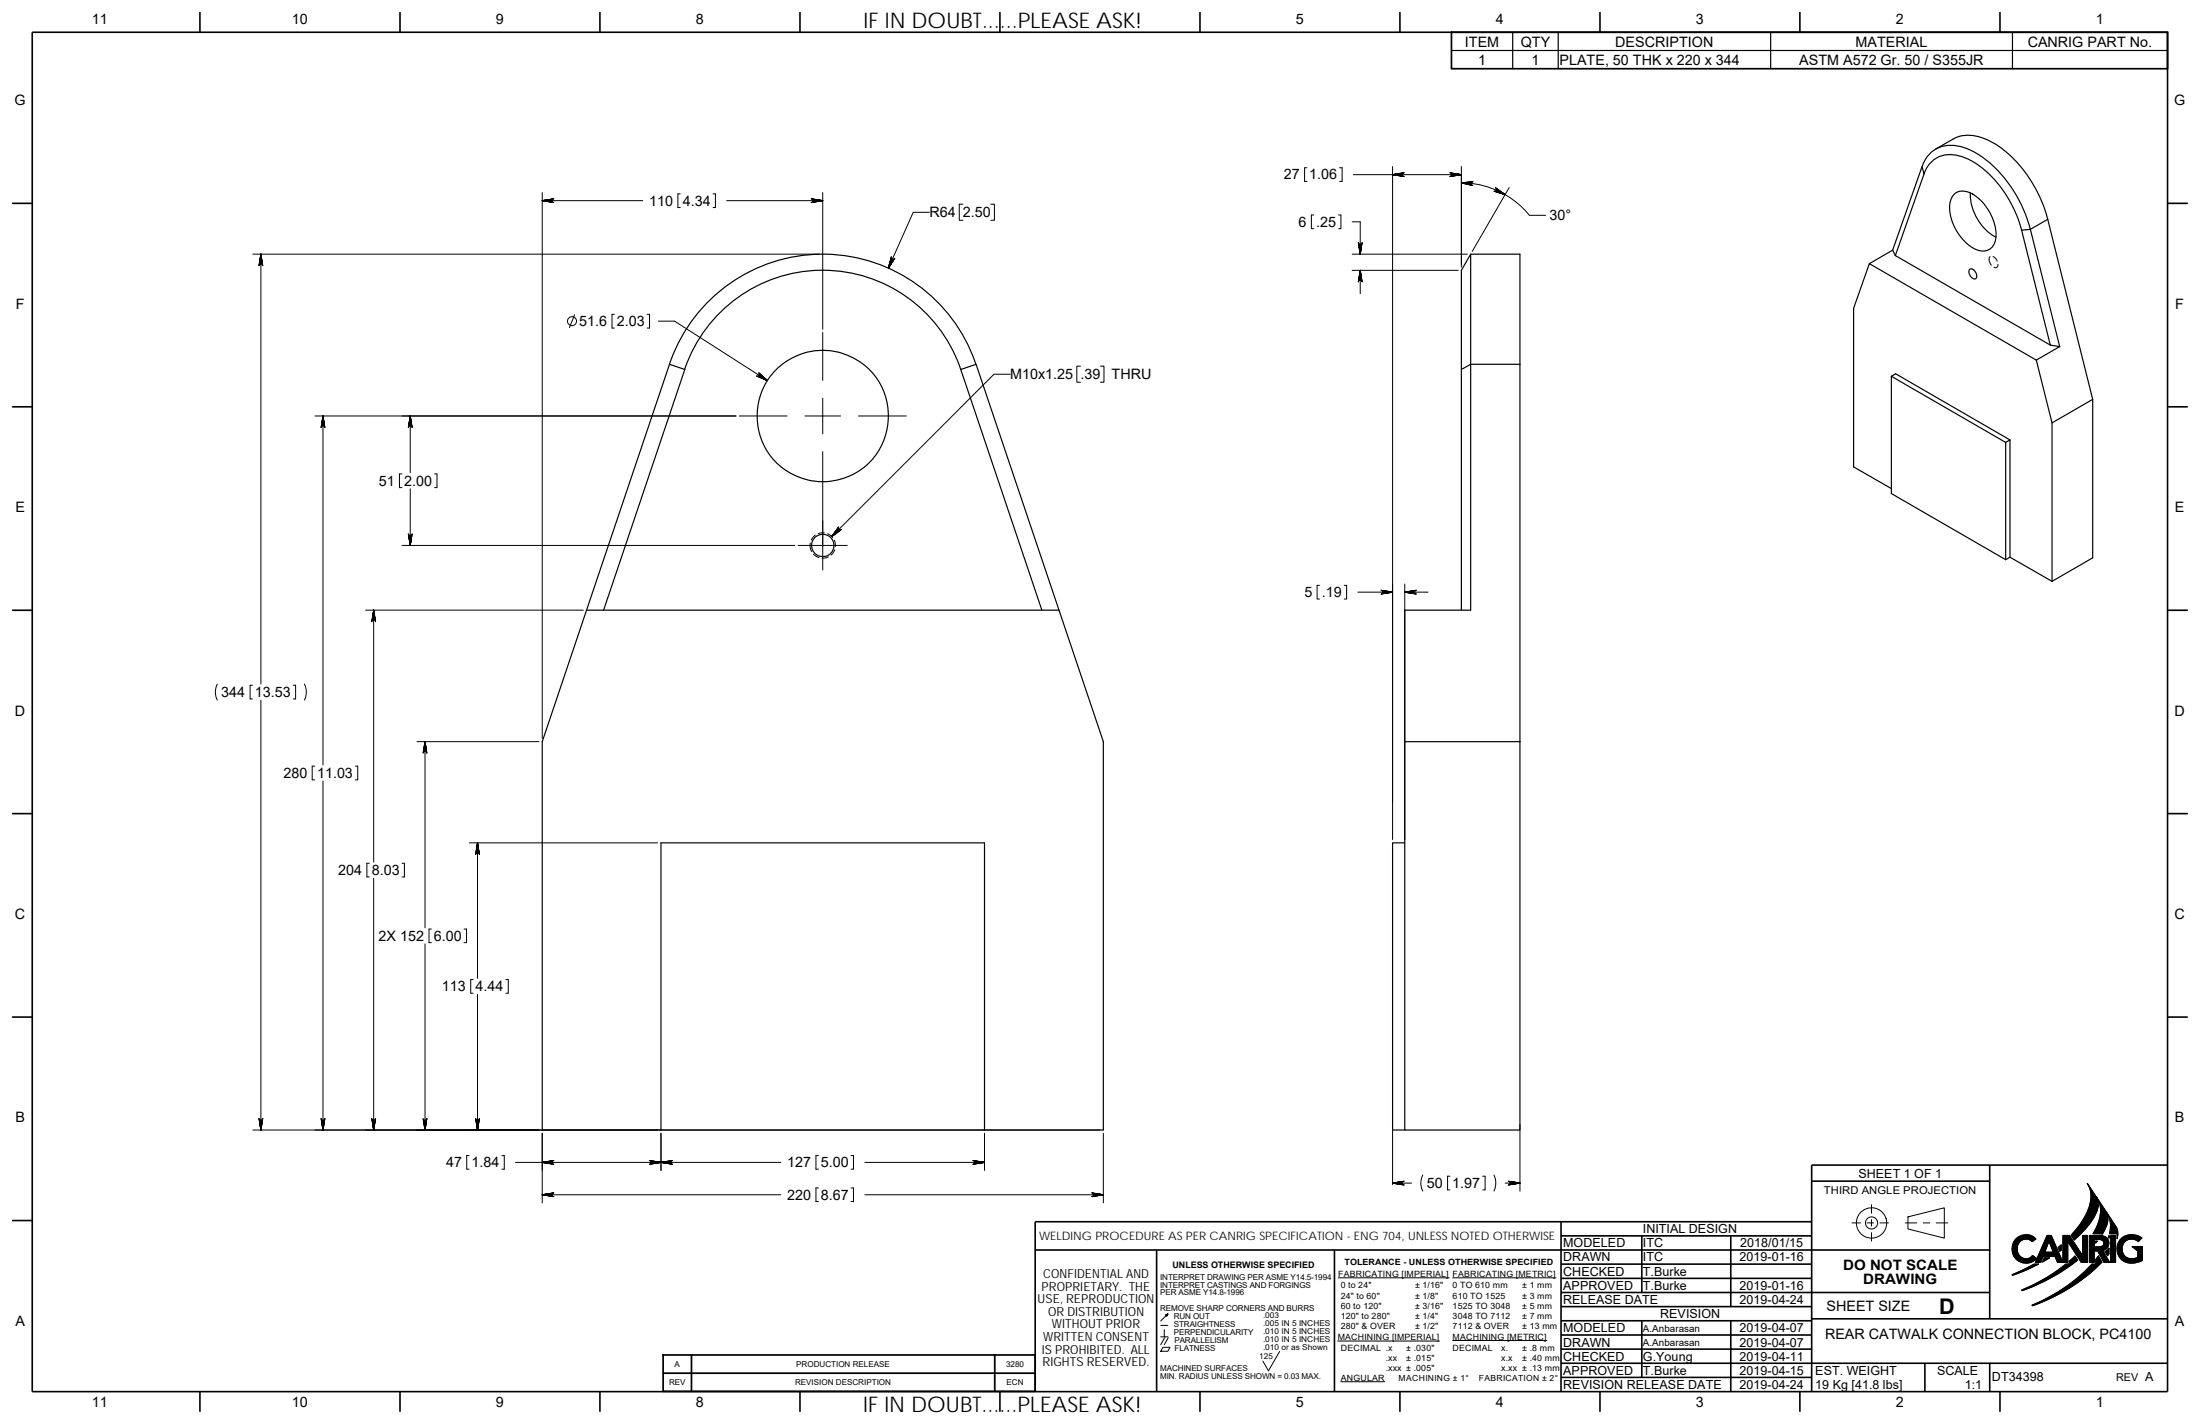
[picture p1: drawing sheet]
<svg xmlns="http://www.w3.org/2000/svg" width="432mm" height="279mm" viewBox="0 0 432 279" stroke-linecap="round" stroke-linejoin="round" font-family="sans-serif">
<g fill="none" stroke="#000" stroke-width=".32">
<path d="M6.3 6.3h419.1v266.8h-419.1zM39.2 2.4v3.9M78.5 2.4v3.9M117.8 2.4v3.9M157 2.4v3.9M196.3 2.4v3.9M235.5 2.4v3.9M274.8 2.4v3.9M314 2.4v3.9M353.3 2.4v3.9M392.5 2.4v3.9M2.4 39.9h3.9"/>
<path d="M425.4 39.9h4M2.4 79.8h3.9M425.4 79.8h4M2.4 119.7h3.9M425.4 119.7h4M6.3 139.7h.1M425.4 139.7h.1M2.4 159.6h3.9M425.4 159.6h4M2.4 199.6h3.9M425.4 199.6h4M2.4 239.5h3.9"/>
<path d="M306.4 239.7v33.3M355.6 231.8h34.9M355.6 239.7h-152.4v33.3M390.5 228.6v30.2M425.4 228.6h-69.8v44.4M425.4 239.5h4M203.2 245.3h187.3M227 245.3v27.7M261.9 245.3v27.7M306.4 259.1h49.2M306.4 256.4h49.2M306.4 242.5h49.2"/>
<path d="M306.4 248h49.2M306.4 250.8h49.2M306.4 253.6h84.1M322.2 259.1v11.2M322.2 242.5v11.1M339.7 242.5v13.9M339.7 259.1v14M355.6 258.8h69.8M39.2 273v4M78.5 273v4M117.8 273v4M157 273v4"/>
<path d="M196.3 273v4M235.5 273v4M274.8 273v4M306.4 270.3h49.2M306.4 264.7h49.2M306.4 267.5h119M306.4 261.9h49.2M314 273v4M353.3 273v4M377.8 267.5v5.6M390.5 267.5v5.5M392.5 273v4"/>
</g>
<g fill="none" stroke="#000" stroke-width=".2">
<path d="M106.4 37.8v107.1M106.4 39.4h19.8M133.5 38h-.4v2.7h.4M140 38h.4v2.7h-.4M142.6 39.4h18.9M161.5 37.8v26.8M256.5 32.9h-.4v2.7h.4M262.9 32.9h.5v2.7h-.5M265.6 34.3h21.2M273.3 32.7v132M286.8 35.9a17.2 17.2 0 0 1 13.4 6.3h3.2M286.8 32.7v19.7"/>
<path d="M296.2 36.8l-7.2 12.5M49.6 49.9h111.2M51.2 49.9v84.3M182.4 41.7h-3.2l-4.8 10.9M189 40.1h-.7v3.1h.7M194.5 40.1h.7v3.1h-.7M257.9 42.2h-.5v2.7h.5M262.7 42.2h.5v2.7h-.5M265.4 43.5h1.6v6.4M265.4 49.9h22.6M265.4 53h20.8M267 53v4.6"/>
<path d="M390.6 50.4l-.2 .2v.6l.4 .8M391.2 50.3l.5 .5 .3 .4M392.1 51.9h.1a.51 .51 0 0 1-.3 .5 .51 .51 0 0 1-.5 0M112.8 61.8l-1 2.5M120.6 61.7h-.5v2.7h.5M127 61.7h.5v2.7h-.5M129.2 63h3.2l18.2 11.7M161.5 78.1v7M161.5 65.2v9.4M198.3 73.4h-3.2l-31.8 31.9M212.1 71.8h-.8v3.2h.8M216 71.8h.7v3.2h-.7"/>
<path d="M61.8 81.6h82.7M63.4 81.6v68.5M78.9 93h-.5v2.7h.5M80.5 81.6v11.2M80.5 95.9v11.1M85.3 93h.5v2.7h-.5M145.1 81.6h9.4M158 81.6h7M161.5 88.6v23.2M168.5 81.6h9.4M71.8 119.7h42.7M73.3 119.7v49.4"/>
<path d="M78.9 107h77.1M156.7 107h9.6M159 106.6a2.4 2.4 0 0 0 .3 1.6M159.7 108.7l1 .7M160 105l-.8 1M161.8 104.6l-1.2 .1M162.4 104.7l1 .8M162.6 109.3l-1.2 .2M163.8 106l.1 1.3M163.8 107.9l-.7 1M259 114.9h-.5v2.6h.5M263.8 114.9h.5v2.6h-.5"/>
<path d="M266.5 116.2h6.8M275.7 114.6v50.1M275.7 116.2h4.6M42.7 134.2l-.4 1.4v.9l.4 .9M49.6 134.5h-.5v2.6h.5M51.2 137.4v84.3M57.6 134.5h.4v2.6h-.4M59.8 134.2l.3 .9v.9l-.3 1.4M61.8 150.3h-.5v2.7h.5M63.4 153.2v68.5M69.7 150.3h.5v2.7h-.5M81.8 145.5h24"/>
<path d="M83.4 145.5v36.6M72.5 169.4h-.5v2.7h.5M73.3 172.3v49.4M78.9 169.4h.5v2.7h-.5M92.1 165.4h37M93.7 165.4v26.6M83.4 185.2v36.5M84.7 182.3h-.5v2.7h.5M91.1 182.3h.5v2.7h-.5M92.9 192.2h-.5v2.7h.5M93.7 195.1v26.6M99.3 192.2h.5v2.7h-.5"/>
<path d="M49.6 221.7h166.3M92.1 226.7h-.5v2.7h.5M98.5 226.7h.5v2.7h-.5M106.4 234.4h46.8M106.4 222.4v13.6M129.7 222.4v7.3M153.2 228.1h-52M160.6 226.7h-.5v2.7h.5M160.6 233.1h-.5v2.7h.5M167 233.1h.5v2.7h-.5M167 226.7h.5v2.7h-.5M169.7 234.4h46.9"/>
<path d="M169.7 228.1h23.5M193.2 222.4v7.3M216.6 222.4v13.6M273.3 232.1h3.8M273.3 221.8v10.6M279.3 230.5l-.4 1.4v.9l.4 .9M284.6 230.8h-.5v2.7h.5M291 230.8h.5v2.7h-.5M293.2 230.5l.3 .9 .1 1-.4 1.3M295.4 232.1h2.9M298.3 220.6v13.1M363.5 239.9h1.7"/>
<path d="M366.4 239.9h1.3M367.3 236.4v1.6M367.3 239.3v1.3M369 239.9h1.6M374 239.9h2.2M374.5 238.8l7.1-1.8v5.9l-7.1-1.8zM377.5 239.9h1.3M380 239.9h2.3M409.7 232.2l1.8 2.7a3.6 3.6 0 0 1-.4 3.7 19.7 19.7 0 0 1-4 4.7l-.6-.9a12.5 12.5 0 0 0 3.9-7.6l-.3-1.7zM411.5 234.9l1.9 2.8a3.5 3.5 0 0 1-.2 3.5l-.6 .9h-1.8a7.3 7.3 0 0 0 1.1-6.4zM413.5 238l1.8 2.7a2.91 2.91 0 0 1 .2 2.3v-.9h-1.5a5.1 5.1 0 0 0-.5-4.1zM229.2 257.8l-1.4 1.4"/>
<path d="M262.7 250.7h21.7M285.1 250.7h20.3M367.3 241.9v1.6M394.9 250.1l4.3-2.1h.9l-3.8 1.8-1.3 .4zM395.5 243.2a2.72 2.72 0 0 1 4.1-.1l-.7 .5a1.8 1.8 0 0 0-2.3-.1 1.8 1.8 0 0 0-.6 2.2 1.68 1.68 0 0 0 2.9 .6l.8 .6a2.78 2.78 0 0 1-3.9 .2 2.78 2.78 0 0 1-.3-3.9zM396.8 253.1a34.5 34.5 0 0 0 8.7-5.1h.6v-.6l1.2-1 .5 .8a35.6 35.6 0 0 1-10.9 6zM398.8 256.1a32.8 32.8 0 0 0 11.8-8.1h.7v-.9l.6-.7 .6 1.3a35.8 35.8 0 0 1-13.6 8.5zM401.2 246.8h1.1l-1.4 .8zM401.8 242.4h.8l2.3 5.3h-1.1l-.5-1.2h-2.3l-.5 1.2h-1zM402.2 243.5l.8 2.2h-1.7zM404 244.8l.6-.5v1l-.3 .2zM404.9 242.4h1.3l2.5 3.9v-3.9h1v5.3h-1.2l-2.6-4.1-.1 4.1h-.9z"/>
<path d="M410.1 242.4a4.9 4.9 0 0 1 3.2 .3 1.47 1.47 0 0 1 .6 1.5 1.47 1.47 0 0 1-1.2 1.2l1.4 2.3h-1.2l-1.2-2.3h-.7v2.3h-.9zM411 243.2a2.06 2.06 0 0 1 1.8 .3l.1 .2a.81 .81 0 0 1-.3 .8 .81 .81 0 0 1-.8 .1h-.8zM411.3 243.5h.3l-.3 .4zM413.2 245.6l.7-.7v1.1l-.2 .4zM413.9 242.4v.5l-.1-.1zM414.3 242.4h.9v5.3h-.9zM419.7 243.6a1.96 1.96 0 0 0-2.6 .1 1.96 1.96 0 0 0-.2 2.7 1.96 1.96 0 0 0 2.7 .3v-1.3l-1.1-.8h2M420.4 242.9a2.93 2.93 0 0 0-3.9-.1 2.93 2.93 0 0 0-.5 3.9 3.4 3.4 0 0 0 4.5 .6M227.8 260.1h1.4M227.8 262.3h1.4M228.2 264.4h1.4l-.4 .7h-1.4zM228.5 260.9v1.4"/>
<path d="M228.6 262.5l-.8 1.3M229.3 262.5l-.8 1.3M251.2 265.2l-2.2 3.8-1.1-1.9M262.6 263.1h19.9M263.2 271.1h8.6M285.1 263h18.5"/>
<circle cx="112.3" cy="63" r=".89"/>
<circle cx="367.3" cy="240" r="1.19"/>
<circle cx="367.3" cy="240" r="2.98"/>
</g>
<g fill="#000" stroke="#000" stroke-width=".2">
<path d="M284.5 33.9l2.3 .4zM83.4 145.5l-.4 2.3zM83 219.4l.4 2.3z"/>
<path d="M106.4 39.4l2.3 .4z" fill-rule="evenodd"/>
<path d="M106.4 39.4l2.2 .3z" fill-rule="evenodd"/>
<path d="M106.4 39.4l2.1 .2z" fill-rule="evenodd"/>
<path d="M106.4 39.4h2v.2z" fill-rule="evenodd"/>
<path d="M106.4 39.4l2-.1v.1z" fill-rule="evenodd"/>
<path d="M106.4 39.4l2-.2v.1z" fill-rule="evenodd"/>
<path d="M106.4 39.4l2.1-.3z" fill-rule="evenodd"/>
<path d="M106.4 39.4l2.2-.4z" fill-rule="evenodd"/>
<path d="M106.4 39.4l2.3-.4z" fill-rule="evenodd"/>
<path d="M159.2 39l2.3 .4z" fill-rule="evenodd"/>
<path d="M159.3 39l2.2 .4z" fill-rule="evenodd"/>
<path d="M159.4 39.1l2.1 .3z" fill-rule="evenodd"/>
<path d="M159.5 39.2l2 .2-1.9-.1z" fill-rule="evenodd"/>
<path d="M159.6 39.3l1.9 .1h-1.9z" fill-rule="evenodd"/>
<path d="M159.6 39.4h1.9l-2 .2z" fill-rule="evenodd"/>
<path d="M159.4 39.6l2.1-.2z" fill-rule="evenodd"/>
<path d="M159.3 39.7l2.2-.3z" fill-rule="evenodd"/>
<path d="M159.2 39.8l2.3-.4z" fill-rule="evenodd"/>
<path d="M273.3 34.3l2.3 .3z" fill-rule="evenodd"/>
<path d="M273.3 34.3l2.2 .3z" fill-rule="evenodd"/>
<path d="M273.3 34.3l2.1 .2z" fill-rule="evenodd"/>
<path d="M273.3 34.3h2v.1z" fill-rule="evenodd"/>
<path d="M273.3 34.3l2-.1v.1z" fill-rule="evenodd"/>
<path d="M273.3 34.3l2-.2v.1z" fill-rule="evenodd"/>
<path d="M273.3 34.3l2.1-.3z" fill-rule="evenodd"/>
<path d="M273.3 34.3l2.2-.4z" fill-rule="evenodd"/>
<path d="M273.3 34.3l2.3-.4z" fill-rule="evenodd"/>
<path d="M284.7 33.9l2.1 .4z" fill-rule="evenodd"/>
<path d="M284.8 34l2 .3z" fill-rule="evenodd"/>
<path d="M284.9 34.1l1.9 .2-1.9-.1z" fill-rule="evenodd"/>
<path d="M284.9 34.2l1.9 .1h-1.9z" fill-rule="evenodd"/>
<path d="M284.9 34.3h1.9l-1.9 .1z" fill-rule="evenodd"/>
<path d="M284.9 34.4l1.9-.1-2 .2z" fill-rule="evenodd"/>
<path d="M284.7 34.6l2.1-.3z" fill-rule="evenodd"/>
<path d="M284.5 34.6l2.3-.3z" fill-rule="evenodd"/>
<path d="M286.8 35.9l2.3-.3z" fill-rule="evenodd"/>
<path d="M286.8 35.9l2.2-.2z" fill-rule="evenodd"/>
<path d="M286.8 35.9l2.1-.2-.1 .1z" fill-rule="evenodd"/>
<path d="M286.8 35.9l2-.1v.1z" fill-rule="evenodd"/>
<path d="M286.8 35.9h2l-.1 .2z" fill-rule="evenodd"/>
<path d="M286.8 35.9l1.9 .2 .1 .1z" fill-rule="evenodd"/>
<path d="M286.8 35.9l2.1 .4z" fill-rule="evenodd"/>
<path d="M286.8 35.9l2.2 .5z" fill-rule="evenodd"/>
<path d="M286.8 35.9l2.3 .5z" fill-rule="evenodd"/>
<path d="M293.2 37.5l2.2 .7z" fill-rule="evenodd"/>
<path d="M293.3 37.5l2.1 .7z" fill-rule="evenodd"/>
<path d="M293.5 37.5l1.9 .7z" fill-rule="evenodd"/>
<path d="M293.6 37.4l1.8 .8-1.8-.7z" fill-rule="evenodd"/>
<path d="M293.7 37.3l1.7 .9-1.8-.8z" fill-rule="evenodd"/>
<path d="M293.7 37.1l1.7 1.1-1.7-.9z" fill-rule="evenodd"/>
<path d="M293.7 37l1.7 1.2z" fill-rule="evenodd"/>
<path d="M293.6 36.9l1.8 1.3z" fill-rule="evenodd"/>
<path d="M293.5 36.8l1.9 1.4z" fill-rule="evenodd"/>
<path d="M51.2 49.9l-.4 2.3z" fill-rule="evenodd"/>
<path d="M51.2 49.9l-.3 2.1z" fill-rule="evenodd"/>
<path d="M51.2 49.9l-.3 2z" fill-rule="evenodd"/>
<path d="M51.2 49.9l-.1 1.9h-.1z" fill-rule="evenodd"/>
<path d="M51.2 49.9l.1 1.9h-.2z" fill-rule="evenodd"/>
<path d="M51.2 49.9l.2 1.9h-.1z" fill-rule="evenodd"/>
<path d="M51.2 49.9l.3 2z" fill-rule="evenodd"/>
<path d="M51.2 49.9l.3 2.1z" fill-rule="evenodd"/>
<path d="M51.2 49.9l.4 2.3z" fill-rule="evenodd"/>
<path d="M175.6 50.7l-1.2 1.9z" fill-rule="evenodd"/>
<path d="M175.5 50.8h.1l-1.2 1.8z" fill-rule="evenodd"/>
<path d="M175.3 50.9l.2-.1-1.1 1.8z" fill-rule="evenodd"/>
<path d="M175.2 50.9h.1l-.9 1.7z" fill-rule="evenodd"/>
<path d="M175.1 50.8l.1 .1-.8 1.7z" fill-rule="evenodd"/>
<path d="M175 50.7l.1 .1-.7 1.8z" fill-rule="evenodd"/>
<path d="M174.9 50.6l-.5 2z" fill-rule="evenodd"/>
<path d="M174.9 50.5l-.5 2.1z" fill-rule="evenodd"/>
<path d="M174.9 50.4l-.5 2.2z" fill-rule="evenodd"/>
<path d="M266.6 47.6l.4 2.3z" fill-rule="evenodd"/>
<path d="M266.6 47.7l.4 2.2z" fill-rule="evenodd"/>
<path d="M266.7 47.8l.3 2.1z" fill-rule="evenodd"/>
<path d="M266.8 47.9h.1l.1 2z" fill-rule="evenodd"/>
<path d="M266.9 47.9h.1v2z" fill-rule="evenodd"/>
<path d="M267 47.9h.2l-.2 2z" fill-rule="evenodd"/>
<path d="M267.3 47.8l-.3 2.1z" fill-rule="evenodd"/>
<path d="M267.3 47.7l-.3 2.2z" fill-rule="evenodd"/>
<path d="M267.4 47.6l-.4 2.3z" fill-rule="evenodd"/>
<path d="M267 53l.4 2.3z" fill-rule="evenodd"/>
<path d="M267 53l.3 2.2z" fill-rule="evenodd"/>
<path d="M267 53l.3 2.1z" fill-rule="evenodd"/>
<path d="M267 53l.2 2h-.2z" fill-rule="evenodd"/>
<path d="M267 53v2h-.1z" fill-rule="evenodd"/>
<path d="M267 53l-.1 2h-.1z" fill-rule="evenodd"/>
<path d="M267 53l-.3 2.1z" fill-rule="evenodd"/>
<path d="M267 53l-.4 2.2z" fill-rule="evenodd"/>
<path d="M267 53l-.4 2.3z" fill-rule="evenodd"/>
<path d="M148.5 73.8l2.1 .9z" fill-rule="evenodd"/>
<path d="M148.6 73.8l2 .9z" fill-rule="evenodd"/>
<path d="M148.7 73.8l1.9 .9z" fill-rule="evenodd"/>
<path d="M148.9 73.8l.1-.1 1.6 1z" fill-rule="evenodd"/>
<path d="M149 73.6l1.6 1.1-1.6-1z" fill-rule="evenodd"/>
<path d="M149.1 73.5l1.5 1.2z" fill-rule="evenodd"/>
<path d="M149 73.3l1.6 1.4z" fill-rule="evenodd"/>
<path d="M149 73.2l1.6 1.5z" fill-rule="evenodd"/>
<path d="M148.9 73.1l1.7 1.6z" fill-rule="evenodd"/>
<path d="M63.4 81.6l-.4 2.3z" fill-rule="evenodd"/>
<path d="M63.4 81.6l-.3 2.2z" fill-rule="evenodd"/>
<path d="M63.4 81.6l-.3 2.1z" fill-rule="evenodd"/>
<path d="M63.4 81.6l-.1 1.9-.1 .1z" fill-rule="evenodd"/>
<path d="M63.4 81.6l.1 1.9h-.2z" fill-rule="evenodd"/>
<path d="M63.4 81.6l.2 2-.1-.1z" fill-rule="evenodd"/>
<path d="M63.4 81.6l.3 2.1z" fill-rule="evenodd"/>
<path d="M63.4 81.6l.3 2.2z" fill-rule="evenodd"/>
<path d="M63.4 81.6l.4 2.3z" fill-rule="evenodd"/>
<path d="M80.5 81.6l-.4 2.3z" fill-rule="evenodd"/>
<path d="M80.5 81.6l-.3 2.2z" fill-rule="evenodd"/>
<path d="M80.5 81.6l-.3 2.1z" fill-rule="evenodd"/>
<path d="M80.5 81.6v1.9l-.2 .1z" fill-rule="evenodd"/>
<path d="M80.5 81.6l.1 1.9h-.1z" fill-rule="evenodd"/>
<path d="M80.5 81.6l.2 2-.1-.1z" fill-rule="evenodd"/>
<path d="M80.5 81.6l.3 2.1z" fill-rule="evenodd"/>
<path d="M80.5 81.6l.4 2.2z" fill-rule="evenodd"/>
<path d="M80.5 81.6l.4 2.3z" fill-rule="evenodd"/>
<path d="M73.3 119.7l-.3 2.3z" fill-rule="evenodd"/>
<path d="M73.3 119.7l-.3 2.2z" fill-rule="evenodd"/>
<path d="M73.3 119.7l-.2 2.1z" fill-rule="evenodd"/>
<path d="M73.3 119.7v1.9l-.1 .1z" fill-rule="evenodd"/>
<path d="M73.3 119.7l.1 1.9h-.1z" fill-rule="evenodd"/>
<path d="M73.3 119.7l.2 2-.1-.1z" fill-rule="evenodd"/>
<path d="M73.3 119.7l.3 2.1z" fill-rule="evenodd"/>
<path d="M73.3 119.7l.4 2.2z" fill-rule="evenodd"/>
<path d="M73.3 119.7l.4 2.3z" fill-rule="evenodd"/>
<path d="M80.9 104.7l-.4 2.3z" fill-rule="evenodd"/>
<path d="M80.9 104.9l-.4 2.1z" fill-rule="evenodd"/>
<path d="M80.8 105l-.3 2z" fill-rule="evenodd"/>
<path d="M80.6 105.1h.1l-.2 1.9z" fill-rule="evenodd"/>
<path d="M80.5 105.1h.1l-.1 1.9z" fill-rule="evenodd"/>
<path d="M80.3 105.1h.2v1.9z" fill-rule="evenodd"/>
<path d="M80.2 105l.3 2z" fill-rule="evenodd"/>
<path d="M80.2 104.9l.3 2.1z" fill-rule="evenodd"/>
<path d="M80.1 104.7l.4 2.3z" fill-rule="evenodd"/>
<path d="M163.3 105.3l1.8-1.4z" fill-rule="evenodd"/>
<path d="M163.3 105.3l1.7-1.3z" fill-rule="evenodd"/>
<path d="M163.3 105.3l1.6-1.3z" fill-rule="evenodd"/>
<path d="M163.3 105.3l1.4-1.4 .1 .1z" fill-rule="evenodd"/>
<path d="M164.6 103.8l.1 .1-1.4 1.4z" fill-rule="evenodd"/>
<path d="M164.5 103.7l.1 .1-1.3 1.5z" fill-rule="evenodd"/>
<path d="M164.5 103.6l-1.2 1.7z" fill-rule="evenodd"/>
<path d="M164.5 103.5l-1.2 1.8z" fill-rule="evenodd"/>
<path d="M164.6 103.4l-1.3 1.9z" fill-rule="evenodd"/>
<path d="M271 115.8l2.3 .4z" fill-rule="evenodd"/>
<path d="M271.2 115.8l2.1 .4z" fill-rule="evenodd"/>
<path d="M271.3 115.9l2 .3z" fill-rule="evenodd"/>
<path d="M271.4 116l1.9 .2-1.9-.1z" fill-rule="evenodd"/>
<path d="M271.4 116.1l1.9 .1h-1.9z" fill-rule="evenodd"/>
<path d="M271.4 116.2h1.9l-1.9 .2z" fill-rule="evenodd"/>
<path d="M271.3 116.5l2-.3z" fill-rule="evenodd"/>
<path d="M271.2 116.5l2.1-.3z" fill-rule="evenodd"/>
<path d="M271 116.6l2.3-.4z" fill-rule="evenodd"/>
<path d="M275.7 116.2l2.3 .4z" fill-rule="evenodd"/>
<path d="M275.7 116.2l2.2 .3z" fill-rule="evenodd"/>
<path d="M275.7 116.2l2.1 .3z" fill-rule="evenodd"/>
<path d="M275.7 116.2h1.9l.1 .2z" fill-rule="evenodd"/>
<path d="M275.7 116.2l1.9-.1v.1z" fill-rule="evenodd"/>
<path d="M275.7 116.2l2-.2-.1 .1z" fill-rule="evenodd"/>
<path d="M275.7 116.2l2.1-.3z" fill-rule="evenodd"/>
<path d="M275.7 116.2l2.2-.4z" fill-rule="evenodd"/>
<path d="M275.7 116.2l2.3-.4z" fill-rule="evenodd"/>
<path d="M83.4 145.5l-.3 2.2z" fill-rule="evenodd"/>
<path d="M83.4 145.5l-.3 2.1z" fill-rule="evenodd"/>
<path d="M83.4 145.5v1.9l-.2 .1z" fill-rule="evenodd"/>
<path d="M83.4 145.5l.1 1.9h-.1z" fill-rule="evenodd"/>
<path d="M83.4 145.5l.2 2-.1-.1z" fill-rule="evenodd"/>
<path d="M83.4 145.5l.3 2.1z" fill-rule="evenodd"/>
<path d="M83.4 145.5l.4 2.2z" fill-rule="evenodd"/>
<path d="M83.4 145.5l.4 2.3z" fill-rule="evenodd"/>
<path d="M93.7 165.4l-.4 2.3z" fill-rule="evenodd"/>
<path d="M93.7 165.4l-.3 2.1z" fill-rule="evenodd"/>
<path d="M93.7 165.4l-.2 2z" fill-rule="evenodd"/>
<path d="M93.7 165.4v1.9h-.2z" fill-rule="evenodd"/>
<path d="M93.7 165.4l.1 1.9h-.1z" fill-rule="evenodd"/>
<path d="M93.7 165.4l.2 1.9h-.1z" fill-rule="evenodd"/>
<path d="M93.7 165.4l.3 2z" fill-rule="evenodd"/>
<path d="M93.7 165.4l.4 2.1z" fill-rule="evenodd"/>
<path d="M93.7 165.4l.4 2.3z" fill-rule="evenodd"/>
<path d="M51.6 219.4l-.4 2.3z" fill-rule="evenodd"/>
<path d="M51.5 219.6l-.3 2.1z" fill-rule="evenodd"/>
<path d="M51.4 219.8l.1-.1-.3 2z" fill-rule="evenodd"/>
<path d="M51.3 219.8h.1l-.2 1.9z" fill-rule="evenodd"/>
<path d="M51.1 219.8h.2l-.1 1.9z" fill-rule="evenodd"/>
<path d="M51 219.8h.1l.1 1.9z" fill-rule="evenodd"/>
<path d="M50.9 219.7l.3 2z" fill-rule="evenodd"/>
<path d="M50.9 219.6l.3 2.1z" fill-rule="evenodd"/>
<path d="M50.8 219.4l.4 2.3z" fill-rule="evenodd"/>
<path d="M63.8 219.4l-.4 2.3z" fill-rule="evenodd"/>
<path d="M63.7 219.6l-.3 2.1z" fill-rule="evenodd"/>
<path d="M63.7 219.7l-.3 2z" fill-rule="evenodd"/>
<path d="M63.5 219.8h.1l-.2 1.9z" fill-rule="evenodd"/>
<path d="M63.3 219.8h.2l-.1 1.9z" fill-rule="evenodd"/>
<path d="M63.2 219.8h.1l.1 1.9z" fill-rule="evenodd"/>
<path d="M63.1 219.7l.3 2z" fill-rule="evenodd"/>
<path d="M63.1 219.6l.3 2.1z" fill-rule="evenodd"/>
<path d="M63 219.4l.4 2.3z" fill-rule="evenodd"/>
<path d="M73.7 219.4l-.4 2.3z" fill-rule="evenodd"/>
<path d="M73.7 219.6l-.4 2.1z" fill-rule="evenodd"/>
<path d="M73.6 219.7l-.3 2z" fill-rule="evenodd"/>
<path d="M73.4 219.8h.1l-.2 1.9z" fill-rule="evenodd"/>
<path d="M73.3 219.8h.1l-.1 1.9z" fill-rule="evenodd"/>
<path d="M73.2 219.8h.1v1.9z" fill-rule="evenodd"/>
<path d="M73.1 219.7l.2 2z" fill-rule="evenodd"/>
<path d="M73 219.6l.3 2.1z" fill-rule="evenodd"/>
<path d="M73 219.4l.3 2.3z" fill-rule="evenodd"/>
<path d="M83.8 219.4l-.4 2.3z" fill-rule="evenodd"/>
<path d="M83.8 219.6l-.4 2.1z" fill-rule="evenodd"/>
<path d="M83.6 219.8l.1-.1-.3 2z" fill-rule="evenodd"/>
<path d="M83.5 219.8h.1l-.2 1.9z" fill-rule="evenodd"/>
<path d="M83.4 219.8h.1l-.1 1.9z" fill-rule="evenodd"/>
<path d="M83.2 219.8h.2v1.9z" fill-rule="evenodd"/>
<path d="M83.1 219.7l.3 2z" fill-rule="evenodd"/>
<path d="M83.1 219.6l.3 2.1z" fill-rule="evenodd"/>
<path d="M94.1 219.4l-.4 2.3z" fill-rule="evenodd"/>
<path d="M94.1 219.6l-.4 2.1z" fill-rule="evenodd"/>
<path d="M94 219.7l-.3 2z" fill-rule="evenodd"/>
<path d="M93.8 219.8h.1l-.2 1.9z" fill-rule="evenodd"/>
<path d="M93.7 219.8h.1l-.1 1.9z" fill-rule="evenodd"/>
<path d="M93.5 219.8h.2v1.9z" fill-rule="evenodd"/>
<path d="M93.5 219.7l.2 2z" fill-rule="evenodd"/>
<path d="M93.4 219.6l.3 2.1z" fill-rule="evenodd"/>
<path d="M93.3 219.4l.4 2.3z" fill-rule="evenodd"/>
<path d="M106.4 234.4l2.3 .4z" fill-rule="evenodd"/>
<path d="M106.4 234.4l2.2 .4z" fill-rule="evenodd"/>
<path d="M106.4 234.4l2.1 .3z" fill-rule="evenodd"/>
<path d="M106.4 234.4l2 .1v.1z" fill-rule="evenodd"/>
<path d="M106.4 234.4h2v.1z" fill-rule="evenodd"/>
<path d="M106.4 234.4l2-.2v.2z" fill-rule="evenodd"/>
<path d="M106.4 234.4l2.1-.3z" fill-rule="evenodd"/>
<path d="M106.4 234.4l2.2-.3z" fill-rule="evenodd"/>
<path d="M106.4 234.4l2.3-.4z" fill-rule="evenodd"/>
<path d="M106.4 228.1l2.3 .4z" fill-rule="evenodd"/>
<path d="M106.4 228.1l2.2 .3z" fill-rule="evenodd"/>
<path d="M106.4 228.1l2.1 .2z" fill-rule="evenodd"/>
<path d="M106.4 228.1h2v.2z" fill-rule="evenodd"/>
<path d="M106.4 228.1l2-.1v.1z" fill-rule="evenodd"/>
<path d="M106.4 228.1l2-.2v.1z" fill-rule="evenodd"/>
<path d="M106.4 228.1l2.1-.3z" fill-rule="evenodd"/>
<path d="M106.4 228.1l2.2-.4z" fill-rule="evenodd"/>
<path d="M106.4 228.1l2.3-.4z" fill-rule="evenodd"/>
<path d="M127.4 227.7l2.3 .4z" fill-rule="evenodd"/>
<path d="M127.6 227.7l2.1 .4z" fill-rule="evenodd"/>
<path d="M127.7 227.8l2 .3z" fill-rule="evenodd"/>
<path d="M127.8 227.9l1.9 .2-1.9-.1z" fill-rule="evenodd"/>
<path d="M127.8 228l1.9 .1h-1.9z" fill-rule="evenodd"/>
<path d="M127.8 228.1h1.9l-1.9 .2z" fill-rule="evenodd"/>
<path d="M127.7 228.3l2-.2z" fill-rule="evenodd"/>
<path d="M127.6 228.4l2.1-.3z" fill-rule="evenodd"/>
<path d="M127.4 228.5l2.3-.4z" fill-rule="evenodd"/>
<path d="M129.7 228.1l2.3-.4z" fill-rule="evenodd"/>
<path d="M129.7 228.1l2.2-.4z" fill-rule="evenodd"/>
<path d="M129.7 228.1l2.1-.3z" fill-rule="evenodd"/>
<path d="M129.7 228.1l2-.2v.1z" fill-rule="evenodd"/>
<path d="M129.7 228.1l2-.1v.1z" fill-rule="evenodd"/>
<path d="M129.7 228.1h2v.2z" fill-rule="evenodd"/>
<path d="M129.7 228.1l2.1 .2z" fill-rule="evenodd"/>
<path d="M129.7 228.1l2.2 .3z" fill-rule="evenodd"/>
<path d="M129.7 228.1l2.3 .4z" fill-rule="evenodd"/>
<path d="M190.9 228.5l2.3-.4z" fill-rule="evenodd"/>
<path d="M191.1 228.4l2.1-.3z" fill-rule="evenodd"/>
<path d="M191.2 228.3l2-.2z" fill-rule="evenodd"/>
<path d="M191.3 228.1h1.9l-1.9 .2z" fill-rule="evenodd"/>
<path d="M191.3 228l1.9 .1h-1.9z" fill-rule="evenodd"/>
<path d="M191.3 227.9l1.9 .2-1.9-.1z" fill-rule="evenodd"/>
<path d="M191.2 227.8l2 .3z" fill-rule="evenodd"/>
<path d="M191.1 227.7l2.1 .4z" fill-rule="evenodd"/>
<path d="M190.9 227.7l2.3 .4z" fill-rule="evenodd"/>
<path d="M214.3 234l2.3 .4z" fill-rule="evenodd"/>
<path d="M214.4 234.1l2.2 .3z" fill-rule="evenodd"/>
<path d="M214.5 234.1l2.1 .3z" fill-rule="evenodd"/>
<path d="M214.6 234.2l2 .2h-2z" fill-rule="evenodd"/>
<path d="M214.6 234.4h2l-2 .1z" fill-rule="evenodd"/>
<path d="M214.6 234.5l2-.1-2 .2z" fill-rule="evenodd"/>
<path d="M214.5 234.7l2.1-.3z" fill-rule="evenodd"/>
<path d="M214.4 234.8l2.2-.4z" fill-rule="evenodd"/>
<path d="M214.3 234.8l2.3-.4z" fill-rule="evenodd"/>
<path d="M273.3 232.1l2.3 .4z" fill-rule="evenodd"/>
<path d="M273.3 232.1l2.2 .4z" fill-rule="evenodd"/>
<path d="M273.3 232.1l2.1 .3z" fill-rule="evenodd"/>
<path d="M273.3 232.1l2 .1v.1z" fill-rule="evenodd"/>
<path d="M273.3 232.1h2v.1z" fill-rule="evenodd"/>
<path d="M273.3 232.1l2-.2v.2z" fill-rule="evenodd"/>
<path d="M273.3 232.1l2.1-.3z" fill-rule="evenodd"/>
<path d="M273.3 232.1l2.2-.3z" fill-rule="evenodd"/>
<path d="M273.3 232.1l2.3-.3z" fill-rule="evenodd"/>
<path d="M296 231.8l2.3 .3z" fill-rule="evenodd"/>
<path d="M296.2 231.8l2.1 .3z" fill-rule="evenodd"/>
<path d="M296.3 231.8l2 .3z" fill-rule="evenodd"/>
<path d="M296.4 231.9l1.9 .2h-1.9z" fill-rule="evenodd"/>
<path d="M296.4 232.1h1.9l-1.9 .1z" fill-rule="evenodd"/>
<path d="M296.4 232.2l1.9-.1-1.9 .2z" fill-rule="evenodd"/>
<path d="M296.4 232.3l1.9-.2-2 .3z" fill-rule="evenodd"/>
<path d="M296.2 232.5l2.1-.4z" fill-rule="evenodd"/>
<path d="M296 232.5l2.3-.4z" fill-rule="evenodd"/>
<path d="M409.7 232.2l1.9 2.8a3.5 3.5 0 0 1-.5 3.7l-1.9 2.5-2.1 2.1-.6-.9a13.9 13.9 0 0 0 3.9-7.2 4.5 4.5 0 0 0-.7-3z" fill-rule="evenodd"/>
<path d="M228.9 258l.3-.2z" fill-rule="evenodd"/>
<path d="M228.7 258l.5-.2z" fill-rule="evenodd"/>
<path d="M228.9 258.1l.3-.3-.2 .3z" fill-rule="evenodd"/>
<path d="M229.2 257.8l-.2 .5z" fill-rule="evenodd"/>
<path d="M394.9 250.1l4.3-2.1h.9l-4.1 1.9-1 .3z" fill-rule="evenodd"/>
<path d="M395.8 243a2.65 2.65 0 0 1 3.8 .1l-.7 .5a1.77 1.77 0 0 0-2.3-.2 1.77 1.77 0 0 0-.6 2.2 1.66 1.66 0 0 0 1.2 1.3 1.66 1.66 0 0 0 1.7-.6l.8 .6a2.78 2.78 0 0 1-4 .1 2.78 2.78 0 0 1 .1-4z" fill-rule="evenodd"/>
<path d="M398.8 256.1l2.6-1.2 2.3-1.3a27.7 27.7 0 0 0 5.4-4l1.5-1.6h.7v-.9l.6-.7 .6 1.3a35.8 35.8 0 0 1-13.6 8.5z" fill-rule="evenodd"/>
<path d="M401.8 242.4l-2.3 5.3h1l.5-1.2h2.3l.5 1.2h1.1l-2.3-5.3zM402.2 243.5l.8 2.2h-1.7z" fill-rule="evenodd"/>
<path d="M401.2 246.8h1.1l-1.4 .8z" fill-rule="evenodd"/>
<path d="M404.1 244.6l.5-.3v1l-.3 .2-.3-.7z" fill-rule="evenodd"/>
<path d="M396.8 253.1l2.3-1 2.5-1.4 3.9-2.7h.6v-.6l1.2-1 .5 .8a37 37 0 0 1-10.9 6z" fill-rule="evenodd"/>
<path d="M404.9 242.4h1.3l2.5 3.9v-3.9h1v5.3h-1.2l-2.6-4.1-.1 4.1h-.9z" fill-rule="evenodd"/>
<path d="M411.3 243.5h.3l-.3 .4z" fill-rule="evenodd"/>
<path d="M411.6 235l1.8 2.7a4.2 4.2 0 0 1-.8 4.4h-1.8a7.7 7.7 0 0 0 1.2-6.3z" fill-rule="evenodd"/>
<path d="M411 243.2h1.3l.5 .3a.77 .77 0 0 1 0 .9 .77 .77 0 0 1-.9 .2h-.9zM410.1 242.4v5.3h.9v-2.3h.7l1.2 2.3h1.2l-1.4-2.3a1.52 1.52 0 0 0 1.2-1.9 1.52 1.52 0 0 0-1.9-1.1z" fill-rule="evenodd"/>
<path d="M413.2 245.6l.7-.7v1.1l-.2 .4z" fill-rule="evenodd"/>
<path d="M413.9 242.4v.5l-.1-.1z" fill-rule="evenodd"/>
<path d="M414.3 242.4v5.3h.9v-5.3z" fill-rule="evenodd"/>
<path d="M413.5 238l1.8 2.7a2.99 2.99 0 0 1 .2 2.3v-.9h-1.5a5.1 5.1 0 0 0-.5-4.1z" fill-rule="evenodd"/>
<path d="M416.5 242.8a3.3 3.3 0 0 1 3.9 .1l-.7 .7a1.94 1.94 0 0 0-2.6 .1 1.94 1.94 0 0 0-.2 2.6 1.94 1.94 0 0 0 2.6 .4l.1-1.3-1.1-.8h2v2.7a3.5 3.5 0 0 1-4.4-.5 2.91 2.91 0 0 1 .4-4z" fill-rule="evenodd"/>
</g>
<g fill="none" stroke="#000" stroke-width=".23">
<path d="M284.9 9.9h140.5M296.9 6.3v7.2M305.8 6.3v7.2M347.5 6.3v7.2M395 6.3v7.2M377.2 32.7l-5.7 16.4M377.6 34.1l-.4-1.4a5.9 5.9 0 0 1 7.5-4 19.1 19.1 0 0 1 10.4 8.6l1.8 3.3 1.6 4.4M377.6 34.1l-5.6 16M377.6 34.1a5.4 5.4 0 0 1 7.4-3.4 18.8 18.8 0 0 1 9.8 9.3l1.4 3.1 .6 2.1M379.9 29.3l3.4-2a7.3 7.3 0 0 1 6.8 .2 23.2 23.2 0 0 1 10.7 12.3l1.1 3.2M383.4 38.3a2.87 2.87 0 0 1 3.8-.2 9.7 9.7 0 0 1 4.5 8.9 2.61 2.61 0 0 1-4.2 1.8 9.8 9.8 0 0 1-4.8-8.8l.4-1.2zM386.7 37.9a9.8 9.8 0 0 0 5.1 8.6"/>
<path d="M288.6 49.9v21.6M371.5 49.1l.5 1M371.5 49.1l-4.6 2.6M372 50.1l30.4 17.6M386.6 52.8a1.25 1.25 0 0 1 1.4 1.5 .53 .53 0 0 1-.5 .5 .53 .53 0 0 1-.5-.3l-.6-1.1zM396.8 45.2l5.6 22.5M398.5 45l5.8 23M398.5 45l-1.7 .2M401.9 43l8.8 35.4-7.9 4.6M401.9 43l-3.4 2M131.4 71.5l-16.3 48.2M134.4 72.5a28.6 28.6 0 0 1 27.1-19.5 28.6 28.6 0 0 1 27.1 19.5"/>
<path d="M134.4 72.5l-15.9 47.2M188.6 72.5l15.9 47.2M188.6 72.5l3-1 16.3 48.2M191.6 71.5a31.7 31.7 0 0 0-30.1-21.6 31.7 31.7 0 0 0-30.1 21.6l3 1M288.6 71.5l-1.8 1v47.2M288.6 71.5h9.7M288.6 71.5v48.2h-12.9v25.8M298.3 71.5v-21.6h-9.7l-1.8 3.1v19.5M298.3 71.5v74M371.2 73.8l.9-.5 22.4 13M371.2 73.8l22.5 13M371.2 73.8v23l22.5 13"/>
<path d="M399.7 70.7l3.1 12.3M399.7 70.7l-32.8-19-3.1 8.8v31.1l7.4 4.3M402.4 67.7l1.9 .3M404.3 68l-4.6 2.7M410.7 78.4v31.1l-7.9 4.6M393.7 86.8v23M394.5 86.3l-.8 .5M394.5 86.3v23M402.8 83v31.1M115.1 119.7h92.8l8.7 25.8v76.2h-110.2v-76.2zM394.5 109.3l-.8 .5M394.5 109.3l8.3 4.8"/>
<path d="M275.7 145.5v76.2h22.6v-76.2M275.7 145.5h22.6M275.7 165.4h-2.4v56.3h2.4M129.7 221.7v-56.3h63.5v56.3"/>
<circle cx="161.5" cy="81.6" r="12.9"/>
<circle cx="161.5" cy="107" r="2.2"/>
</g>
<path d="M284.9 6.3h140.5v7.2h-140.5zM130.2 265.9h73v7.1h-73zM130.2 269.4h73M135.7 265.9v7.1M195.2 265.9v7.1" fill="none" stroke="#000" stroke-width=".34"/>
<g font-size="4.2">
<text x="169.5" y="5.4">IF IN DOUBT......PLEASE ASK!</text>
<text x="380.6" y="257.7">D</text>
<text x="169.4" y="277">IF IN DOUBT......PLEASE ASK!</text>
</g>
<g font-size="2.8">
<text x="18.1" y="4.7">11</text>
<text x="57.3" y="4.7">10</text>
<text x="97.3" y="4.7">9</text>
<text x="136.6" y="4.7">8</text>
<text x="254.4" y="4.7">5</text>
<text x="293.6" y="4.7">4</text>
<text x="332.9" y="4.7">3</text>
<text x="372.1" y="4.7">2</text>
<text x="411.4" y="4.7">1</text>
<text x="287.5" y="9.2">ITEM</text>
<text x="298.5" y="9.2">QTY</text>
<text x="317" y="9.2">DESCRIPTION</text>
<text x="364.2" y="9.2">MATERIAL</text>
<text x="398" y="9.2">CANRIG PART No.</text>
<text x="290.1" y="12.7">1</text>
<text x="300.6" y="12.7">1</text>
<text x="306.1" y="12.7">PLATE, 50 THK x 220 x 344</text>
<text x="353.1" y="12.7">ASTM A572 Gr. 50 / S355JR</text>
<text x="2.9" y="20.7">G</text>
<text x="426.7" y="20.7">G</text>
<text x="252" y="35.2">27</text>
<text x="257" y="35.2">1.06</text>
<text x="127.4" y="40.3">110</text>
<text x="134" y="40.3">4.34</text>
<text x="182.4" y="42.6">R64</text>
<text x="189" y="42.6">2.50</text>
<text x="254.9" y="44.5">6 .25</text>
<text x="304.1" y="43.2">30°</text>
<text x="3.1" y="60.6">F</text>
<text x="113.7" y="64">51.6</text>
<text x="121.1" y="64">2.03</text>
<text x="427" y="60.6">F</text>
<text x="198.3" y="74.4">M10x1.25</text>
<text x="212.1" y="74.4">.39</text>
<text x="218.2" y="74.4">THRU</text>
<text x="74.3" y="95.3">51</text>
<text x="79.4" y="95.3">2.00</text>
<text x="3" y="100.5">E</text>
<text x="426.9" y="100.5">E</text>
<text x="256" y="117.1">5</text>
<text x="259.5" y="117.1">.19</text>
<text x="43.4" y="136.7">344 13.53</text>
<text x="2.9" y="140.4">D</text>
<text x="426.8" y="140.4">D</text>
<text x="55.6" y="152.6">280</text>
<text x="62.2" y="152.6">11.03</text>
<text x="66.4" y="171.7">204</text>
<text x="73" y="171.7">8.03</text>
<text x="2.9" y="180.3">C</text>
<text x="74.3" y="184.6">2X 152</text>
<text x="85.1" y="184.6">6.00</text>
<text x="426.8" y="180.3">C</text>
<text x="86.7" y="194.5">113</text>
<text x="93.3" y="194.5">4.44</text>
<text x="3" y="220.2">B</text>
<text x="426.9" y="220.2">B</text>
<text x="87.5" y="229">47</text>
<text x="92.5" y="229">1.84</text>
<text x="154.5" y="229">127</text>
<text x="161.1" y="229">5.00</text>
<text x="280" y="233.1">50</text>
<text x="285.1" y="233.1">1.97</text>
<text x="154.5" y="235.4">220</text>
<text x="161.1" y="235.4">8.67</text>
<text x="361.8" y="249.1">DO NOT SCALE</text>
<text x="365.7" y="251.9">DRAWING</text>
<text x="358.5" y="257.2">SHEET SIZE</text>
<text x="3" y="260.2">A</text>
<text x="358.2" y="262.7">REAR CATWALK CONNECTION BLOCK, PC4100</text>
<text x="426.9" y="260.2">A</text>
<text x="18.1" y="276.2">11</text>
<text x="57.3" y="276.2">10</text>
<text x="97.3" y="276.2">9</text>
<text x="136.6" y="276.2">8</text>
<text x="254.4" y="276.2">5</text>
<text x="293.6" y="276.2">4</text>
<text x="332.9" y="276.2">3</text>
<text x="372.1" y="276.2">2</text>
<text x="411.4" y="276.2">1</text>
</g>
<g font-size="2.5">
<text x="364.8" y="231.1">SHEET 1 OF 1</text>
<text x="306.8" y="244.7">MODELED</text>
<text x="322.5" y="242">INITIAL DESIGN</text>
<text x="322.5" y="244.7">ITC</text>
<text x="341.6" y="244.7">2018/01/15</text>
<text x="204.7" y="250.8">CONFIDENTIAL AND</text>
<text x="306.8" y="247.5">DRAWN</text>
<text x="306.8" y="250.3">CHECKED</text>
<text x="322.5" y="250.3">T.Burke</text>
<text x="322.5" y="247.5">ITC</text>
<text x="341.4" y="247.5">2019-01-16</text>
<text x="203.7" y="255.7">USE, REPRODUCTION</text>
<text x="204.4" y="253.2">PROPRIETARY. THE</text>
<text x="306.8" y="253.1">APPROVED</text>
<text x="306.8" y="255.9">RELEASE DATE</text>
<text x="322.5" y="253.1">T.Burke</text>
<text x="341.4" y="253.1">2019-01-16</text>
<text x="341.4" y="255.9">2019-04-24</text>
<text x="204.7" y="263.1">WRITTEN CONSENT</text>
<text x="205.7" y="258.2">OR DISTRIBUTION</text>
<text x="206.5" y="260.6">WITHOUT PRIOR</text>
<text x="306.8" y="261.4">MODELED</text>
<text x="325.8" y="258.6">REVISION</text>
<text x="341.4" y="261.4">2019-04-07</text>
<text x="204.5" y="265.6">IS PROHIBITED. ALL</text>
<text x="204.6" y="268.1">RIGHTS RESERVED.</text>
<text x="306.8" y="269.7">APPROVED</text>
<text x="306.8" y="267">CHECKED</text>
<text x="306.8" y="264.2">DRAWN</text>
<text x="322.5" y="267">G.Young</text>
<text x="322.5" y="269.7">T.Burke</text>
<text x="341.4" y="264.2">2019-04-07</text>
<text x="341.4" y="267">2019-04-11</text>
<text x="341.4" y="269.7">2019-04-15</text>
<text x="356.3" y="269.7">EST. WEIGHT</text>
<text x="380.2" y="269.7">SCALE</text>
<text x="306.8" y="272.5">REVISION RELEASE DATE</text>
<text x="341.4" y="272.5">2019-04-24</text>
<text x="356.3" y="272.5">19 Kg [41.8 lbs]</text>
<text x="385.6" y="272.6">1:1</text>
<text x="391" y="271">DT34398</text>
<text x="421" y="271">A</text>
</g>
<text font-size="2.3" x="203.9" y="243.3">WELDING PROCEDURE AS PER CANRIG SPECIFICATION - ENG 704, UNLESS NOTED OTHERWISE</text>
<g font-size="2.1">
<text x="358" y="234.2">THIRD ANGLE PROJECTION</text>
<text x="415.4" y="271">REV</text>
</g>
<g font-size="1.9">
<text x="322.5" y="261.3">A.Anbarasan</text>
<text x="322.5" y="264.1">A.Anbarasan</text>
</g>
<text font-size="1.8" x="230.1" y="248.7">UNLESS OTHERWISE SPECIFIED</text>
<g font-size="1.7">
<text x="262.7" y="250.5">FABRICATING [IMPERIAL] FABRICATING [METRIC]</text>
<text x="263.9" y="248.3">TOLERANCE - UNLESS OTHERWISE SPECIFIED</text>
<text x="263.1" y="252.7">0 to 24&quot;</text>
<text x="263.1" y="254.8">24&quot; to 60&quot;</text>
<text x="263.1" y="256.8">60 to 120&quot;</text>
<text x="277.7" y="252.7">± 1/16&quot;</text>
<text x="277.7" y="254.8">± 1/8&quot;</text>
<text x="277.7" y="256.8">± 3/16&quot;</text>
<text x="285.1" y="256.8">1525 TO 3048</text>
<text x="285.1" y="254.8">610 TO 1525</text>
<text x="285.1" y="252.7">0 TO 610 mm</text>
<text x="298.8" y="254.8">± 3 mm</text>
<text x="298.8" y="252.7">± 1 mm</text>
<text x="298.8" y="256.8">± 5 mm</text>
<text x="262.6" y="262.9">MACHINING [IMPERIAL]</text>
<text x="263.1" y="258.8">120&quot; to 280&quot;</text>
<text x="263.1" y="260.7">280&quot; &amp; OVER</text>
<text x="277.7" y="260.7">± 1/2&quot;</text>
<text x="277.7" y="258.8">± 1/4&quot;</text>
<text x="285.1" y="262.8">MACHINING [METRIC]</text>
<text x="285.1" y="258.8">3048 TO 7112</text>
<text x="285.1" y="260.7">7112 &amp; OVER</text>
<text x="298.8" y="258.8">± 7 mm</text>
<text x="298.8" y="260.7">± 13 mm</text>
<text x="263.2" y="265.1">DECIMAL .x</text>
<text x="272" y="268.9">.xxx ± .005&quot;</text>
<text x="272" y="267">.xx</text>
<text x="276" y="265.1">± .030&quot;</text>
<text x="276" y="267">± .015&quot;</text>
<text x="285.1" y="265.1">DECIMAL</text>
<text x="294.7" y="265.1">x.</text>
<text x="294.7" y="268.9">x.xx ± .13 mm</text>
<text x="294.7" y="267">x.x</text>
<text x="298.8" y="267">± .40 mm</text>
<text x="298.8" y="265.1">± .8 mm</text>
<text x="263.2" y="270.9">ANGULAR</text>
<text x="274.5" y="270.9">MACHINING ± 1°</text>
<text x="290.3" y="270.9">FABRICATION ± 2°</text>
</g>
<g font-size="1.6">
<text x="227.7" y="251.1">INTERPRET DRAWING PER ASME Y14.5-1994</text>
<text x="227.7" y="252.6">INTERPRET CASTINGS AND FORGINGS</text>
<text x="227.7" y="254.2">PER ASME Y14.8-1996</text>
<text x="227.7" y="257.3">REMOVE SHARP CORNERS AND BURRS</text>
<text x="230.4" y="258.8">RUN OUT</text>
<text x="230.4" y="260.4">STRAIGHTNESS</text>
<text x="230.4" y="261.9">PERPENDICULARITY</text>
<text x="230.5" y="263.5">PARALLELISM</text>
<text x="247.9" y="258.6">.003</text>
<text x="247.9" y="260.2">.005 IN 5 INCHES</text>
<text x="247.9" y="261.7">.010 IN 5 INCHES</text>
<text x="247.9" y="263.3">.010 IN 5 INCHES</text>
<text x="132.4" y="268.2">A</text>
<text x="156.3" y="268.2">PRODUCTION RELEASE</text>
<text x="197.5" y="268.2">3280</text>
<text x="227.7" y="268.9">MACHINED SURFACES</text>
<text x="230.5" y="265">FLATNESS</text>
<text x="247.2" y="266.7">125</text>
<text x="247.9" y="264.8">.010 or as Shown</text>
<text x="131.3" y="271.8">REV</text>
<text x="156" y="271.8">REVISION DESCRIPTION</text>
<text x="197.5" y="271.8">ECN</text>
<text x="227.7" y="270.5">MIN. RADIUS UNLESS SHOWN = 0.03 MAX.</text>
</g>
</svg>
